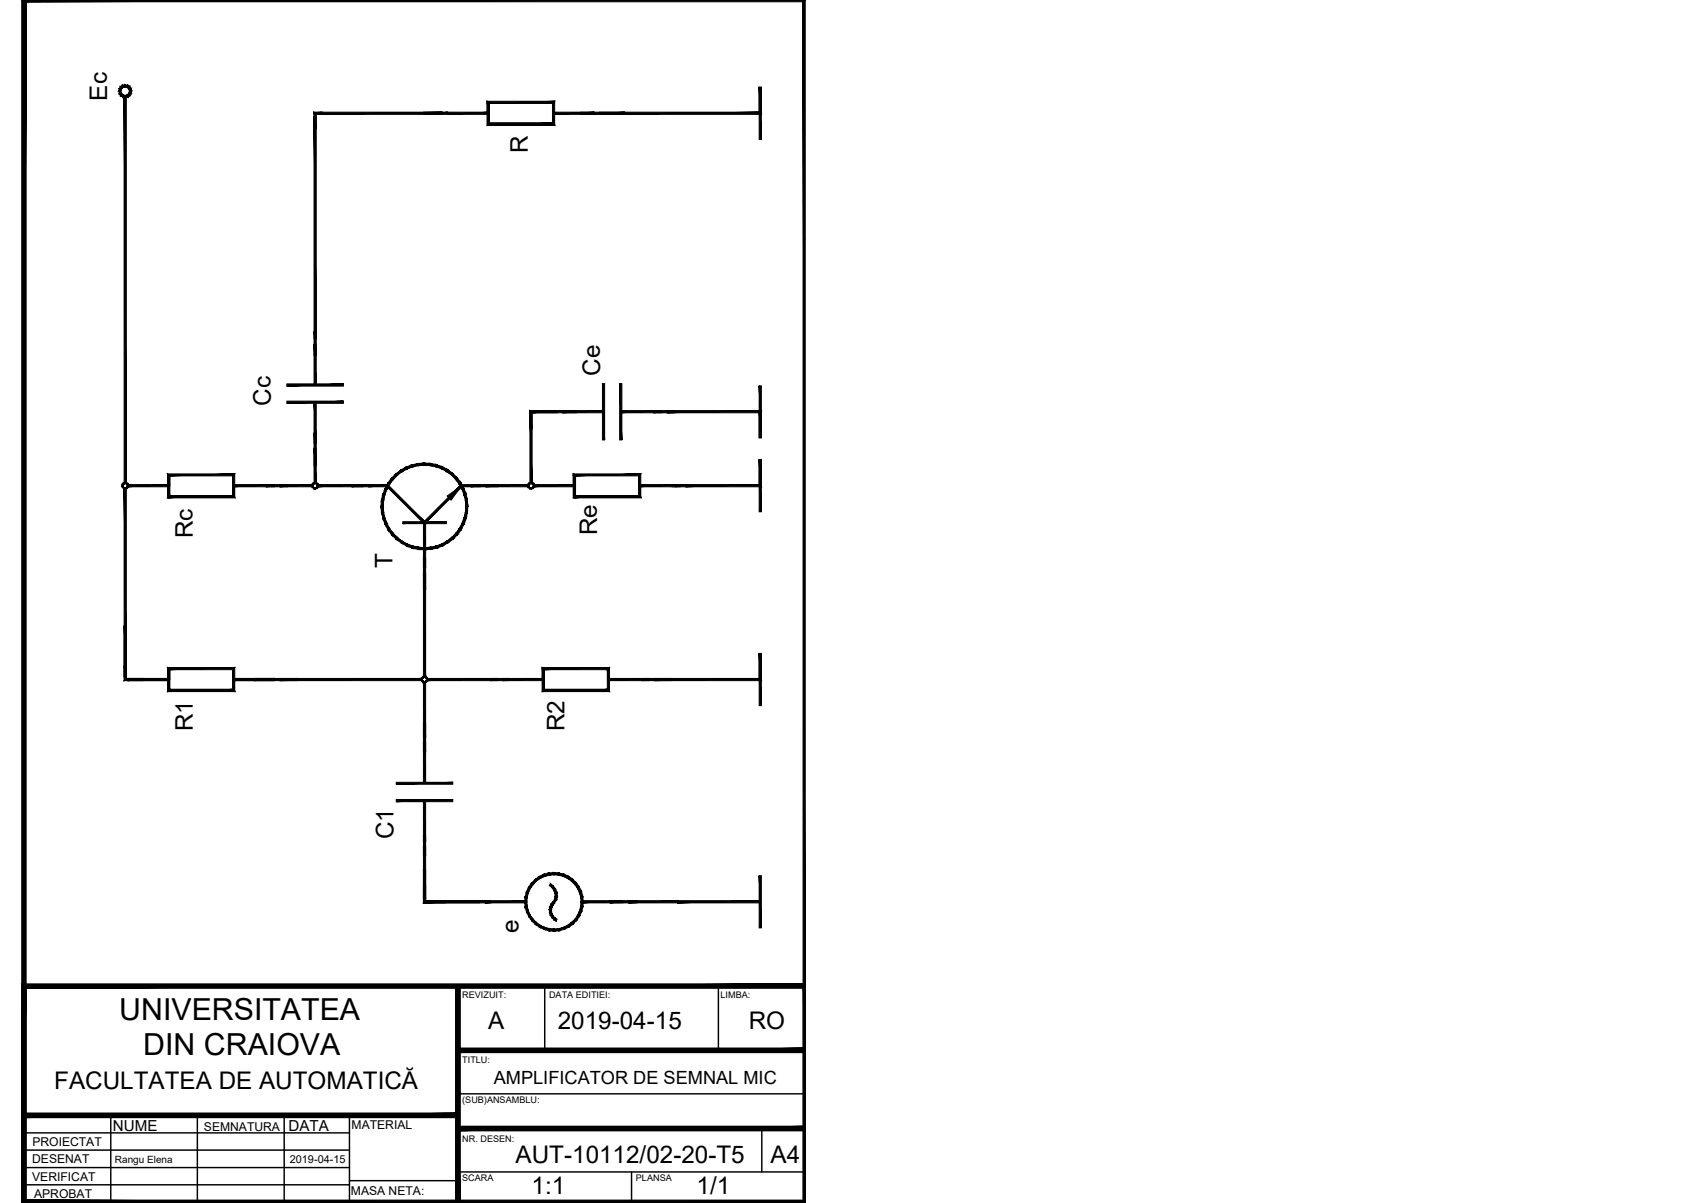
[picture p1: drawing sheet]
<svg xmlns="http://www.w3.org/2000/svg" width="297mm" height="210mm" viewBox="0 0 297 210" stroke-linecap="round" stroke-linejoin="round" font-family="sans-serif">
<!-- layer: 0 -->
<g fill="#000" stroke="#000" stroke-width=".17">
<path d="M78 86.5l2.5-1.7-1.8 2.5z"/>
<path d="M4.2 0l.4 .3 135.9-.3zM4.6 .3l135.9-.3-.3 .3zM140.2 .3l.3 209.5v-209.8zM140.2 .3l.3 209.5-.3-.4z"/>
<path d="M21.8 14.8l.5 .1-.2 .3zM21.8 14.8v.4h.3zM21.4 14.9l.4-.1v.4zM21.4 14.9l.2 .3h.2zM21 15.1l.4-.2 .2 .3zM21 15.1l.3 .3 .3-.2zM21 15.1l.3 .3-.5 .1zM20.8 15.5l.4 .1 .1-.2zM20.8 15.5l.4 .1-.5 .3zM20.7 15.9h.4l.1-.3zM20.7 15.9h.4l-.3 .5zM21.1 15.9l-.3 .5 .4-.2zM20.8 16.4l.4-.2-.2 .5zM21.2 16.2l-.2 .5 .3-.3zM21 16.7l.3-.3 .1 .5zM21.3 16.4l.1 .5 .2-.3zM21.6 16.6l.2 .4-.4-.1zM21.6 16.6l.2 .4v-.3zM21.8 16.7l.5 .2-.5 .1zM21.8 16.7l.5 .2-.2-.3zM22.1 16.6l.5 .1-.3 .2zM22.1 16.6l.5 .1-.2-.3zM22.4 16.4h.5l-.3 .3zM22.5 16.2l-.1 .2h.5zM22.5 16.2l.5-.3-.1 .5zM22.6 15.9l-.1 .3 .5-.3zM22.9 15.5l.1 .4h-.4zM22.5 15.6l.1 .3 .3-.4zM22.6 15.1l.3 .4-.4 .1zM22.6 15.1l-.2 .3 .1 .2zM22.3 14.9l.3 .2-.2 .3zM22.3 14.9l-.2 .3 .3 .2z"/>
<path d="M55.5 19.6v.4l21.7-.4zM55.5 20l21.7-.4v.4z"/>
<path d="M73.9 19.6v.4l4.2-.4zM73.9 20l4.2-.4v.4z"/>
<path d="M78.1 19.6v.4l7.1-.4zM78.1 20l7.1-.4v.4z"/>
<path d="M85 17.9v1.9h.4zM85 17.9h.4v1.9z"/>
<path d="M85 17.9l.4 3.7v-3.7zM85 17.9l.4 3.7h-.4z"/>
<path d="M96.6 19.6v.4l7.1-.4zM96.6 20l7.1-.4v.4z"/>
<path d="M101.3 19.6v.4l7.7-.4zM101.3 20l7.7-.4v.4z"/>
<path d="M104.6 19.6v.4l27.9-.4zM104.6 20l27.9-.4 .4 .4zM132.5 15.2v4.4l.4 .4zM132.5 15.2h.4v4.8z"/>
<path d="M132.5 15.2l.4 9.1v-9.1zM132.5 15.2l.4 9.1h-.4z"/>
<path d="M54.8 19.6v2.8h.4zM54.8 19.6l.4 .4v2.4zM54.8 19.6l.4 .4 .8-.4zM55.2 20l.8-.4v.4z"/>
<path d="M85.2 21.5v.4l11.2-.4zM85.2 21.9l11.2-.4 .4 .4zM96.4 18v3.5l.4 .4zM96.8 17.7v4.2l-.4-3.9zM85.4 18h11l.4-.3zM85 17.7h11.8l-11.4 .3zM85 17.7l.4 3.8v-3.5zM85 17.7l.4 3.8-.4 .4zM85.4 21.5l-.4 .4 11.6-.4zM85 21.9l11.6-.4v.4z"/>
<path d="M54.8 20.2v38.9h.4zM54.8 20.2h.4v38.9z"/>
<path d="M50.1 70v.4l9.8-.4zM50.1 70.4l9.8-.4v.4z"/>
<path d="M54.8 60.1v7.1h.4zM54.8 60.1h.4v7.1z"/>
<path d="M54.8 57.8v4.2h.4zM54.8 57.8h.4v4.2z"/>
<path d="M54.8 70.2l.4 7.1v-7.1zM54.8 70.2l.4 7.1h-.4z"/>
<path d="M50.1 67.4h9.8v-.4zM50.1 67h9.8l-9.8 .4z"/>
<path d="M92.5 71.6v3.3h.4zM92.5 71.6l.4 .4v2.9zM92.5 71.6l.4 .4 7.7-.4zM92.9 72l7.7-.4v.4z"/>
<path d="M93.2 71.6v.4l4.1-.4zM93.2 72l4.1-.4v.4z"/>
<path d="M98.2 72h7.1v-.4zM98.2 71.6h7.1l-7.1 .4z"/>
<path d="M105.1 66.9l.4 9.9v-9.9zM105.1 66.9l.4 9.9h-.4z"/>
<path d="M108.1 66.9v9.9h.4zM108.1 66.9h.4v9.9z"/>
<path d="M108.4 71.6v.4l7.1-.4zM108.4 72l7.1-.4v.4z"/>
<path d="M114.1 71.6v.4l3.6-.4zM114.1 72l3.6-.4v.4z"/>
<path d="M116.4 71.6v.4l16.5-.4zM116.4 72l16.5-.4-.4 .4zM132.9 71.6l-.4 .4 .4 4.4zM132.5 72l.4 4.4h-.4z"/>
<path d="M132.5 67.3v9.1h.4zM132.5 67.3h.4v9.1z"/>
<path d="M21.7 16.9v67.4h.3zM21.7 16.9h.3v67.4z"/>
<path d="M21.7 85.2l.3 32.9v-32.9zM21.7 85.2l.3 32.9h-.3z"/>
<path d="M22.3 84.6v.3l7.1-.3zM22.3 84.9l7.1-.3v.3z"/>
<path d="M22.2 84.9l.2-.1-.1 .2zM22.2 84.8v.1l.2-.1zM22.3 84.5l.1 .3h-.2zM22.2 84.6v.2l.1-.3zM22.1 84.3l.2 .2-.1 .1zM22.1 84.3l-.1 .1 .2 .2zM21.8 84.2l.3 .1-.1 .1zM21.8 84.2v.2h.2zM21.6 84.3l.2-.1v.2zM21.6 84.3l.1 .1h.1zM21.4 84.5l.2-.2 .1 .1zM21.4 84.5l.1 .1 .2-.2zM21.4 84.5l.1 .1-.2 .2zM21.3 84.8h.1l.1-.2zM21.3 84.8h.1v.2zM21.4 84.8v.2l.1-.1zM21.4 85l.1-.1 .1 .3zM21.5 84.9l.1 .3 .1-.1zM21.7 85.1l.1 .2-.2-.1zM21.7 85.1l.1 .2v-.2zM21.8 85.1l.3 .1-.3 .1zM21.8 85.1l.3 .1-.1-.1zM22 85.1l.3-.1-.2 .2zM22.2 84.9l-.2 .2 .3-.1z"/>
<path d="M29.2 82.9v1.9h.4zM29.2 82.9h.4v1.9z"/>
<path d="M29.4 86.5v.3l11.2-.3zM29.4 86.8l11.2-.3 .4 .3zM40.6 83v3.5l.4 .3zM40.6 83l.4-.3v4.1zM29.6 83h11l.4-.3zM29.2 82.7h11.8l-11.4 .3zM29.2 82.7l.4 3.8v-3.5zM29.2 82.7l.4 3.8-.4 .3zM29.6 86.5l-.4 .3 11.6-.3zM29.2 86.8l11.6-.3v.3z"/>
<path d="M29.2 82.9l.4 3.7v-3.7zM29.2 82.9l.4 3.7h-.4z"/>
<path d="M40.8 84.6v.3l7.1-.3zM40.8 84.9l7.1-.3v.3z"/>
<path d="M46.4 84.6v.3l3.8-.3zM46.4 84.9l3.8-.3v.3z"/>
<path d="M48.8 84.9h5.7v-.3zM48.8 84.6h5.7l-5.7 .3z"/>
<path d="M54.8 78.2v6.1h.4zM54.8 78.2h.4v6.1z"/>
<path d="M54.8 75.5v5.8h.4zM54.8 75.5h.4v5.8z"/>
<path d="M55 84.2l.3 .1-.1 .1zM55 84.2v.2h.2zM54.7 84.3l.3-.1v.2zM54.7 84.3l.1 .1h.2zM54.7 84.3l.1 .1-.3 .1zM54.5 84.5l.2 .1 .1-.2zM54.5 84.5l.2 .1-.3 .2zM54.4 84.8h.2l.1-.2zM54.4 84.8h.2l-.1 .2zM54.6 84.8l-.1 .2 .2-.1zM54.5 85l.2-.1v.3zM54.7 84.9v.3l.1-.1zM54.8 85.1l.2 .2-.3-.1zM54.8 85.1l.2 .2v-.2zM55 85.1l.3 .1-.3 .1zM55 85.1l.3 .1-.1-.1zM55.2 85.1l.3-.1-.2 .2zM55.2 85.1l.3-.1-.2-.1zM55.3 84.9l.3-.1-.1 .2zM55.4 84.8l-.1 .1 .3-.1zM55.5 84.5l.1 .3h-.2zM55.3 84.6l.1 .2 .1-.3zM55.3 84.3l.2 .2-.2 .1zM55.3 84.3l-.1 .1 .1 .2z"/>
<path d="M61.4 84.6v.3l3.6-.3zM61.4 84.9l3.6-.3v.3z"/>
<path d="M55.5 84.9h7.9v-.3zM55.5 84.6h7.9l-7.9 .3z"/>
<path d="M64.3 84.9h3.3v-.3zM64.3 84.6h3.3l-3.3 .3z"/>
<path d="M70.3 91v.4l7.6-.4zM70.3 91.4l7.6-.4v.4z"/>
<path d="M73.1 95.5l1 .4h-1.1zM73.1 95.5l1 .4v-.3zM74.1 95.6l1.1 .3h-1.1zM74.1 95.6l1.1 .3-.1-.4zM75.1 95.5l1.1 .1-1 .3zM75.1 95.5l1.1 .1-.1-.3zM76.1 95.3h1.1l-1 .3zM76.1 95.3h1.1l-.1-.4zM77.1 94.9l1.1-.2-1 .6zM77.1 94.9l1.1-.2-.2-.3zM78 94.4l1.1-.3-.9 .6zM78 94.4l1.1-.3-.3-.3zM78.8 93.8l1-.5-.7 .8zM78.8 93.8l1-.5-.3-.2zM79.5 93.1l1-.6-.7 .8zM80.1 92.3l-.6 .8 1-.6zM80.1 92.3l.9-.8-.5 1zM80.6 91.3l-.5 1 .9-.8zM81.4 90.5l-.4 1-.4-.2zM81 90.4l-.4 .9 .8-.8zM81.6 89.4l-.2 1.1-.4-.1zM81.2 89.4l-.2 1 .6-1zM81.6 88.4v1h-.4zM81.3 88.4l-.1 1 .4-1zM81.6 87.3v1.1h-.3zM81.2 87.3l.1 1.1 .3-1.1zM81.4 86.2l.2 1.1h-.4zM81 86.3l.2 1 .2-1.1zM81 85.2l.4 1-.4 .1zM80.6 85.4l.4 .9v-1.1zM80.5 84.3l.5 .9-.4 .2zM80.1 84.5l.5 .9-.1-1.1zM79.8 83.4l.7 .9-.4 .2zM79.5 83.7l.6 .8-.3-1.1zM79.1 82.6l.7 .8-.3 .3zM79.1 82.6l-.3 .3 .7 .8zM78.2 82l.9 .6-.3 .3zM78.2 82l-.2 .3 .8 .6zM77.2 81.5l1 .5-.2 .3zM77.2 81.5l-.1 .3 .9 .5zM76.2 81.1l1 .4-.1 .3zM76.2 81.1l-.1 .4 1 .3zM75.2 80.9l1 .2-.1 .4zM75.2 80.9l-.1 .4 1 .2zM74.1 80.8l1.1 .1-.1 .4zM74.1 80.8v.4l1 .1zM73 80.9l1.1-.1v.4zM73 80.9l.1 .4 1-.1zM72 81.1l1-.2 .1 .4zM72 81.1v.4l1.1-.2zM70.9 81.5l1.1-.4v.4zM70.9 81.5l.2 .3 .9-.3zM70 82l.9-.5 .2 .3zM70 82l.2 .3 .9-.5zM69.1 82.6l.9-.6 .2 .3zM69.1 82.6l.3 .3 .8-.6zM69.1 82.6l.3 .3-1 .5zM68.4 83.4l.3 .3 .7-.8zM68.4 83.4l.3 .3-1 .6zM67.7 84.3l.3 .2 .7-.8zM67.7 84.3l.3 .2-.8 .7zM67.2 85.2l.3 .2 .5-.9zM67.2 85.2l.3 .2-.7 .8zM67.5 85.4l-.7 .8 .4 .1zM66.8 86.2l.4 .1-.6 1zM67.2 86.3l-.6 1h.4zM66.6 87.3h.4l-.5 1.1zM67 87.3l-.5 1.1h.4zM66.5 88.4h.4l-.3 1zM66.9 88.4l-.3 1h.4zM66.6 89.4h.4l-.2 1.1zM67 89.4l-.2 1.1 .4-.1zM66.8 90.5l.4-.1v1.1zM67.2 90.4v1.1l.3-.2zM67.2 91.5l.3-.2 .2 1.2zM67.5 91.3l.2 1.2 .3-.2zM67.7 92.5l.3-.2 .4 1zM68 92.3l.4 1 .3-.2zM68.4 93.3l.3-.2 .4 1zM68.7 93.1l.4 1 .3-.3zM69.4 93.8l.6 .9-.9-.6zM69.4 93.8l.6 .9 .2-.3zM70.2 94.4l.7 .9-.9-.6zM70.2 94.4l.7 .9 .2-.4zM71.1 94.9l.9 .7-1.1-.3zM71.1 94.9l.9 .7v-.3zM72 95.3l1 .6-1-.3zM72 95.3l1 .6 .1-.4z"/>
<path d="M73.9 91.2v4.5h.4zM73.9 91.2h.4v4.5z"/>
<path d="M67.5 84.9l6.4 6.4 .3-.2zM67.5 84.9l.3-.3 6.4 6.5z"/>
<path d="M73.9 91.1l.3 .2 6.2-6.7zM80.4 84.6l.3 .3-6.5 6.4z"/>
<path d="M73.9 95.7l.4 3.4v-3.4zM73.9 95.7l.4 3.4h-.4z"/>
<path d="M80.5 84.6v.3l3.3-.3zM80.5 84.9l3.3-.3v.3z"/>
<path d="M82.2 84.6v.3l4.7-.3zM82.2 84.9l4.7-.3v.3z"/>
<path d="M84.8 84.6v.3l7.4-.3zM84.8 84.9l7.4-.3v.3z"/>
<path d="M92.5 72.3v12h.4zM92.5 72.3h.4v12z"/>
<path d="M93.2 84.6v.3l7.1-.3zM93.2 84.9l7.1-.3v.3z"/>
<path d="M93 84.9l.2-.1v.2zM93.1 84.8l-.1 .1 .2-.1zM93.2 84.5v.3h-.1zM93 84.6l.1 .2 .1-.3zM93 84.3l.2 .2-.2 .1zM93 84.3l-.1 .1 .1 .2zM92.7 84.2l.3 .1-.1 .1zM92.7 84.2v.2h.2zM92.4 84.3l.3-.1v.2zM92.4 84.3l.1 .1h.2zM92.4 84.3l.1 .1-.3 .1zM92.2 84.5l.2 .1 .1-.2zM92.2 84.5l.2 .1-.3 .2zM92.1 84.8h.2l.1-.2zM92.1 84.8h.2l-.1 .2zM92.3 84.8l-.1 .2 .2-.1zM92.2 85l.2-.1v.3zM92.4 84.9v.3l.1-.1zM92.5 85.1l.2 .2-.3-.1zM92.5 85.1l.2 .2v-.2zM92.7 85.1l.3 .1-.3 .1zM92.7 85.1l.3 .1-.1-.1zM92.9 85.1l.3-.1-.2 .2zM92.9 85.1l.3-.1-.2-.1z"/>
<path d="M100.1 82.9v1.9h.3zM100.1 82.9h.3v1.9z"/>
<path d="M100.3 86.5v.3l11.1-.3zM100.3 86.8l11.1-.3 .4 .3zM111.4 83v3.5l.4 .3zM111.4 83l.4-.3v4.1zM100.4 83h11l.4-.3zM100.1 82.7h11.7l-11.4 .3zM100.1 82.7l.3 3.8v-3.5zM100.1 82.7l.3 3.8-.3 .3zM100.4 86.5l-.3 .3 11.5-.3zM100.1 86.8l11.5-.3v.3z"/>
<path d="M100.1 82.9l.3 3.7v-3.7zM100.1 82.9l.3 3.7h-.3z"/>
<path d="M111.6 84.6v.3l7.1-.3zM111.6 84.9l7.1-.3v.3z"/>
<path d="M117.9 84.6v.3l1.8-.3zM117.9 84.9l1.8-.3v.3z"/>
<path d="M119.7 84.6v.3l12.8-.3zM119.7 84.9l12.8-.3 .4 .3zM132.5 80.2v4.4l.4 .3zM132.5 80.2h.4v4.7z"/>
<path d="M132.5 80.2l.4 9.1v-9.1zM132.5 80.2l.4 9.1h-.4z"/>
<path d="M21.7 109.2v8.9h.3zM21.7 109.2h.3v8.9z"/>
<path d="M22.3 118.4v.4l7.1-.4zM22.3 118.8l7.1-.4v.4z"/>
<path d="M21.7 118.8h3.1v-.4zM21.7 118.8l.3-.4h2.8zM21.7 116.2v2.6l.3-.4zM21.7 116.2h.3v2.2z"/>
<path d="M29.2 116.7v1.9h.4zM29.2 116.7h.4v1.9z"/>
<path d="M22.3 118.8h7.1v-.4zM22.3 118.4h7.1l-7.1 .4z"/>
<path d="M29.2 116.7l.4 3.8v-3.8zM29.2 116.7l.4 3.8h-.4z"/>
<path d="M40.8 118.4v.4l7.1-.4zM40.8 118.8l7.1-.4v.4z"/>
<path d="M40.8 118.8h7.1v-.4zM40.8 118.4h7.1l-7.1 .4z"/>
<path d="M44.4 118.8h7.4v-.4zM44.4 118.4h7.4l-7.4 .4z"/>
<path d="M48.8 118.8h24.8v-.4zM48.8 118.4h24.8l-24.8 .4z"/>
<path d="M73.9 100v18.1h.4zM73.9 100h.4v18.1z"/>
<path d="M73.9 97.4v5.4h.4zM73.9 97.4h.4v5.4z"/>
<path d="M74.1 118l.3 .1-.1 .2zM74.1 118v.2l.2 .1zM73.8 118.1l.3-.1v.2zM73.8 118.1l.1 .2 .2-.1zM73.8 118.1l.1 .2h-.3zM73.6 118.3l.2 .1 .1-.1zM73.6 118.3l.2 .1-.3 .2zM73.5 118.6h.2l.1-.2zM73.5 118.6h.2l-.1 .2zM73.7 118.6l-.1 .2h.2zM73.6 118.8h.2v.3zM73.8 118.8v.3l.1-.2zM73.9 118.9l.2 .2h-.3zM73.9 118.9l.2 .2v-.2zM74.1 118.9l.3 .2h-.3zM74.1 118.9l.3 .2-.1-.2zM74.3 118.9l.3-.1-.2 .3zM74.3 118.9l.3-.1h-.2zM74.4 118.8l.3-.2-.1 .2zM74.5 118.6l-.1 .2 .3-.2zM74.6 118.3l.1 .3h-.2zM74.4 118.4l.1 .2 .1-.3zM74.4 118.1l.2 .2-.2 .1zM74.4 118.1l-.1 .2 .1 .1z"/>
<path d="M74.6 118.4v.4l12.2-.4zM74.6 118.8l12.2-.4v.4z"/>
<path d="M87.7 118.4v.4l7.1-.4zM87.7 118.8l7.1-.4v.4z"/>
<path d="M85.6 118.8h3.2v-.4zM85.6 118.4h3.2l-3.2 .4z"/>
<path d="M94.6 116.7v1.9h.4zM94.6 116.7h.4v1.9z"/>
<path d="M94.6 116.7l.4 3.8v-3.8zM94.6 116.7l.4 3.8h-.4z"/>
<path d="M106.2 118.4v.4l7.1-.4zM106.2 118.8l7.1-.4v.4z"/>
<path d="M114.2 118.4v.4l18.3-.4zM114.2 118.8l18.3-.4 .4 .4zM132.5 114v4.4l.4 .4zM132.5 114h.4v4.8z"/>
<path d="M112.1 118.8h4.9v-.4zM112.1 118.4h4.9l-4.9 .4z"/>
<path d="M132.5 114l.4 9.1v-9.1zM132.5 114l.4 9.1h-.4z"/>
<path d="M29.4 120.3v.4l11.2-.4zM29.4 120.7l11.2-.4 .4 .4zM40.6 116.9v3.4l.4 .4zM40.6 116.9l.4-.4v4.2zM29.6 116.9h11l.4-.4zM29.2 116.5h11.8l-11.4 .4zM29.2 116.5l.4 3.8v-3.4zM29.2 116.5l.4 3.8-.4 .4zM29.6 120.3l-.4 .4 11.6-.4zM29.2 120.7l11.6-.4v.4z"/>
<path d="M69.2 139.5v.4l9.8-.4zM69.2 139.9l9.8-.4v.4z"/>
<path d="M73.9 129.6v7.1h.4zM73.9 129.6h.4v7.1z"/>
<path d="M73.9 119.1v9.5h.4zM73.9 119.1h.4v9.5z"/>
<path d="M73.9 126.3v4.9h.4zM73.9 126.3h.4v4.9z"/>
<path d="M73.9 139.7l.4 7.1v-7.1zM73.9 139.7l.4 7.1h-.4z"/>
<path d="M69.2 136.8h9.8v-.3zM69.2 136.5h9.8l-9.8 .3z"/>
<path d="M94.8 120.3v.4l11.2-.4zM94.8 120.7l11.2-.4 .4 .4zM106 116.9v3.4l.4 .4zM106.4 116.5v4.2l-.4-3.8zM95 116.9h11l.4-.4zM94.6 116.5h11.8l-11.4 .4zM94.6 116.5l.4 3.8v-3.4zM94.6 116.5l.4 3.8-.4 .4zM94.6 120.7l11.6-.4h-11.2zM94.6 120.7l11.6-.4v.4z"/>
<path d="M73.9 147.8v9.1h.4zM73.9 147.8h.4v9.1z"/>
<path d="M73.9 145.8v3.5h.4zM73.9 145.8h.4v3.5z"/>
<path d="M73.9 151.7l.4 5.7v-5.7zM73.9 151.7l.4 5.7h-.4z"/>
<path d="M73.9 157.5h3.8v-.3zM73.9 157.5l.4-.3h3.4zM73.9 154.5v3l.4-.3zM73.9 154.5h.4v2.7z"/>
<path d="M74.5 157.5h9.2v-.3zM74.5 157.2h9.2l-9.2 .3z"/>
<path d="M74.1 157.5h11.5v-.3zM74.1 157.2h11.5l-11.5 .3z"/>
<path d="M84.7 157.5h7.1v-.3zM84.7 157.2h7.1l-7.1 .3z"/>
<path d="M96.5 157.3l.3 .3-.6 .1zM96.2 157.7l.3 .2 .3-.3zM96.2 157.7l.3 .2-.5 .3zM96 158.2l.3 .1 .2-.4zM96 158.2l.3 .1-.4 .4zM95.9 158.7h.4v-.4zM95.9 158.7h.4l-.4 .5zM96.3 158.7l-.4 .5 .4-.1zM95.9 159.2l.4-.1-.3 .6zM96.3 159.1l-.3 .6 .4-.2zM96 159.7l.4-.2-.1 .6zM96.4 159.5l-.1 .6 .3-.2zM96.3 160.1l.3-.2v.6zM96.6 159.9v.6l.3-.3zM96.9 160.2l.2 .5-.5-.2zM96.9 160.2l.2 .5 .1-.3z"/>
<path d="M96.4 157.5l.7-.5-.4 .7zM96.8 156.9l-.4 .6 .7-.5z"/>
<path d="M97.3 156.4l-.2 .7-.3-.1zM96.9 156.4l-.1 .6 .5-.6zM97.2 155.8l.1 .6h-.4zM96.8 155.8l.1 .6 .3-.6zM97 155.2l.2 .6h-.4zM96.6 155.3l.2 .5 .2-.6zM96.6 154.6l.4 .6-.4 .1zM96.6 154.6l-.3 .3 .3 .4zM96.1 154.2l.5 .4-.3 .3zM96.1 154.2l-.2 .3 .4 .4z"/>
<path d="M96.7 152.2l.9 .1-.1 .4zM96.7 152.2v.4l.8 .1zM95.8 152.3l.9-.1v.4zM95.8 152.3l.1 .4 .8-.1zM94.9 152.5l.9-.2 .1 .4zM94.9 152.5l.2 .4 .8-.2zM94.1 152.9l.8-.4 .2 .4zM94.1 152.9l.2 .4 .8-.4zM93.4 153.4l.7-.5 .2 .4zM93.4 153.4l.2 .3 .7-.4zM93.4 153.4l.2 .3-.8 .4zM92.8 154.1l.3 .2 .5-.6zM92.8 154.1l.3 .2-.8 .5zM92.3 154.8l.3 .2 .5-.7zM92.3 154.8l.3 .2-.7 .6zM91.9 155.6l.3 .1 .4-.7zM91.9 155.6l.3 .1-.6 .8zM92.2 155.7l-.6 .8h.4zM91.6 156.5h.4l-.4 .9zM92 156.5l-.4 .9h.3zM91.6 157.4h.3l-.3 .9zM91.9 157.4l-.3 .9 .4-.1zM91.6 158.3l.4-.1-.1 .9zM92 158.2l-.1 .9 .3-.1zM91.9 159.1l.3-.1 .1 .9zM92.2 159l.1 .9 .3-.2zM92.3 159.9l.3-.2 .2 .9zM92.6 159.7l.2 .9 .3-.2zM92.8 160.6l.3-.2 .3 .9zM93.1 160.4l.3 .9 .2-.3zM93.6 161l.5 .8-.7-.5zM93.6 161l.5 .8 .2-.3zM94.3 161.5l.6 .7-.8-.4zM94.3 161.5l.6 .7 .2-.4zM95.1 161.8l.7 .6-.9-.2zM95.1 161.8l.7 .6 .1-.4zM95.9 162l.8 .5-.9-.1zM95.9 162l.8 .5v-.4zM96.7 162.1l.9 .3-.9 .1zM96.7 162.1l.9 .3-.1-.4zM97.5 162l1 .2-.9 .2zM97.5 162l1 .2-.2-.4zM98.3 161.8h1l-.8 .4zM98.3 161.8h1l-.3-.3zM99 161.5l1-.2-.7 .5zM99 161.5l1-.2-.3-.3zM99.7 161l.9-.4-.6 .7zM99.7 161l.9-.4-.3-.2zM100.3 160.4l.8-.5-.5 .7zM100.8 159.7l-.5 .7 .8-.5zM100.8 159.7l.7-.6-.4 .8zM101.1 159l-.3 .7 .7-.6zM101.7 158.3l-.2 .8-.4-.1zM101.3 158.2l-.2 .8 .6-.7zM101.8 157.4l-.1 .9-.4-.1zM101.4 157.4l-.1 .8 .5-.8zM101.7 156.5l.1 .9h-.4zM101.3 156.5l.1 .9 .3-.9zM101.5 155.6l.2 .9h-.4zM101.1 155.7l.2 .8 .2-.9zM101.1 154.8l.4 .8-.4 .1zM100.8 155l.3 .7v-.9zM100.6 154.1l.5 .7-.3 .2zM100.3 154.3l.5 .7-.2-.9zM100 153.4l.6 .7-.3 .2zM100 153.4l-.3 .3 .6 .6zM99.3 152.9l.7 .5-.3 .3zM99.3 152.9l-.3 .4 .7 .4zM98.5 152.5l.8 .4-.3 .4zM98.5 152.5l-.2 .4 .7 .4zM97.6 152.3l.9 .2-.2 .4zM97.6 152.3l-.1 .4 .8 .2z"/>
<path d="M101.6 157.2v.3l7.1-.3zM101.6 157.5l7.1-.3v.3z"/>
<path d="M106.5 157.5h4.7v-.3zM106.5 157.2h4.7l-4.7 .3z"/>
<path d="M118.3 157.5h14.4v-.3zM118.3 157.2h14.4l-14.4 .3zM109.7 157.5h8.6v-.3zM109.7 157.2h8.6l-8.6 .3z"/>
<path d="M3.8 171.7l.8 .7 135.9-.7zM4.6 172.4l135.9-.7-.3 .7zM140.5 171.7l-.3 .7 .3-.3z"/>
<path d="M79.5 171.9l.8 37.9v-37.9zM79.5 171.9l.8 37.9h-.8z"/>
<path d="M132.5 152.8v9.1h.4zM132.5 152.8h.4v9.1z"/>
<path d="M140.5 172.1l-.3 .3 .3 37.5zM140.2 172.4l.3 37.5-.3-.3z"/>
<path d="M4.2 194.2v.8l75.7-.8zM4.2 195l75.7-.8v.8z"/>
<path d="M79.9 196.5v.8l60.6-.8zM79.9 197.3l60.6-.8v.8z"/>
<path d="M4.2 195h75.7v-.8zM4.2 194.2h75.7l-75.7 .8z"/>
<path d="M79.9 182.9v.8l60.6-.8zM79.9 183.7l60.6-.8v.8z"/>
<path d="M79.9 197.3h60.6v-.8zM79.9 196.5h60.6l-60.6 .8z"/>
<path d="M79.9 183.7h60.6v-.8zM79.9 182.9h60.6l-60.6 .8z"/>
<path d="M3.8 209.9h.2l.6-.5zM4.6 .3v209.1l-.8 .5zM3.8 0v209.9l.8-209.6zM3.8 0h.4l.4 .3z"/>
<path d="M79.5 171.9v37.9h.8zM79.5 171.9h.8v37.9z"/>
<path d="M4.2 209.9h136.3l-.3-.3zM4.2 209.9l.4-.3h135.6zM3.8 209.9h.4l.4-.3zM4.6 172.4v37.2l-.8 .3zM3.8 171.7v38.2l.8-37.5z"/>
<path d="M140.2 209.4l.3 .5zM4.6 209.4h135.6l.3 .5zM4 209.9h136.5l-135.9-.5z"/>
</g>
<g fill="none" stroke="#000" stroke-width=".25">
<path d="M70.3 87.4l3.8 3.8M95.1 171.9v11.4M125.4 171.9v11.4M4.2 197.7h56.8M19.3 194.6v15.2M34.4 194.6v15.2M49.6 194.6v15.2M61 194.6v15.2h-56.8M79.9 190.9h60.6M133 196.9v7.6M4.2 206.7h56.8M4.2 203.7h56.8"/>
<path d="M4.2 200.7h56.8M61 206h18.9M79.9 204.5h60.6M110.2 204.5v5.3"/>
</g>
<g font-size="5.3">
<text x="20.8" y="178">UNIVERSITATEA</text>
<text x="25" y="184">DIN CRAIOVA</text>
</g>
<g font-size="4.2">
<text x="18.7" y="17.5" transform="rotate(-90 18.7 17.5)">Ec</text>
<text x="92.1" y="26.7" transform="rotate(-90 92.1 26.7)">R</text>
<text x="104.8" y="65.6" transform="rotate(-90 104.8 65.6)">Ce</text>
<text x="47.3" y="70.8" transform="rotate(-90 47.3 70.8)">Cc</text>
<text x="33.6" y="93.9" transform="rotate(-90 33.6 93.9)">Rc</text>
<text x="104.2" y="93.4" transform="rotate(-90 104.2 93.4)">Re</text>
<text x="68.5" y="99.1" transform="rotate(-90 68.5 99.1)">T</text>
<text x="33.6" y="127.6" transform="rotate(-90 33.6 127.6)">R1</text>
<text x="98.5" y="127.6" transform="rotate(-90 98.5 127.6)">R2</text>
<text x="68.7" y="146.4" transform="rotate(-90 68.7 146.4)">C1</text>
<text x="90.5" y="162.8" transform="rotate(-90 90.5 162.8)">e</text>
<text x="85.2" y="179.5">A</text>
<text x="97.4" y="179.5">2019-04-15</text>
<text x="130.7" y="179.5">RO</text>
<text x="9.5" y="190.1">FACULTATEA DE AUTOMATICĂ</text>
<text x="90" y="202.9">AUT-10112/02-20-T5</text>
<text x="134.5" y="203">A4</text>
<text x="92.8" y="208.3">1:1</text>
<text x="121.6" y="208.3">1/1</text>
</g>
<text font-size="3.2" x="86.2" y="189.1">AMPLIFICATOR DE SEMNAL MIC</text>
<g font-size="2.6">
<text x="19.7" y="197.3">NUME</text>
<text x="50.4" y="197.3">DATA</text>
</g>
<g font-size="2.1">
<text x="35.6" y="197.3">SEMNATURA</text>
<text x="61.4" y="196.9">MATERIAL</text>
<text x="5.6" y="203">DESENAT</text>
<text x="5.7" y="199.9">PROIECTAT</text>
<text x="5.6" y="206">VERIFICAT</text>
<text x="6" y="209">APROBAT</text>
<text x="61.2" y="208.5">MASA NETA:</text>
</g>
<text font-size="1.9" x="50.6" y="202.9">2019-04-15</text>
<text font-size="1.7" x="20.1" y="203">Rangu Elena</text>
<g font-size="1.6">
<text x="80.7" y="174.2">REVIZUIT:</text>
<text x="95.8" y="174.2">DATA EDITIEI:</text>
<text x="125.8" y="174.2">LIMBA:</text>
<text x="80.7" y="185.5">TITLU:</text>
<text x="80.7" y="192.4">(SUB)ANSAMBLU:</text>
<text x="80.7" y="199.2">NR. DESEN:</text>
<text x="80.7" y="206">SCARA</text>
<text x="111" y="206">PLANSA</text>
</g>
</svg>
